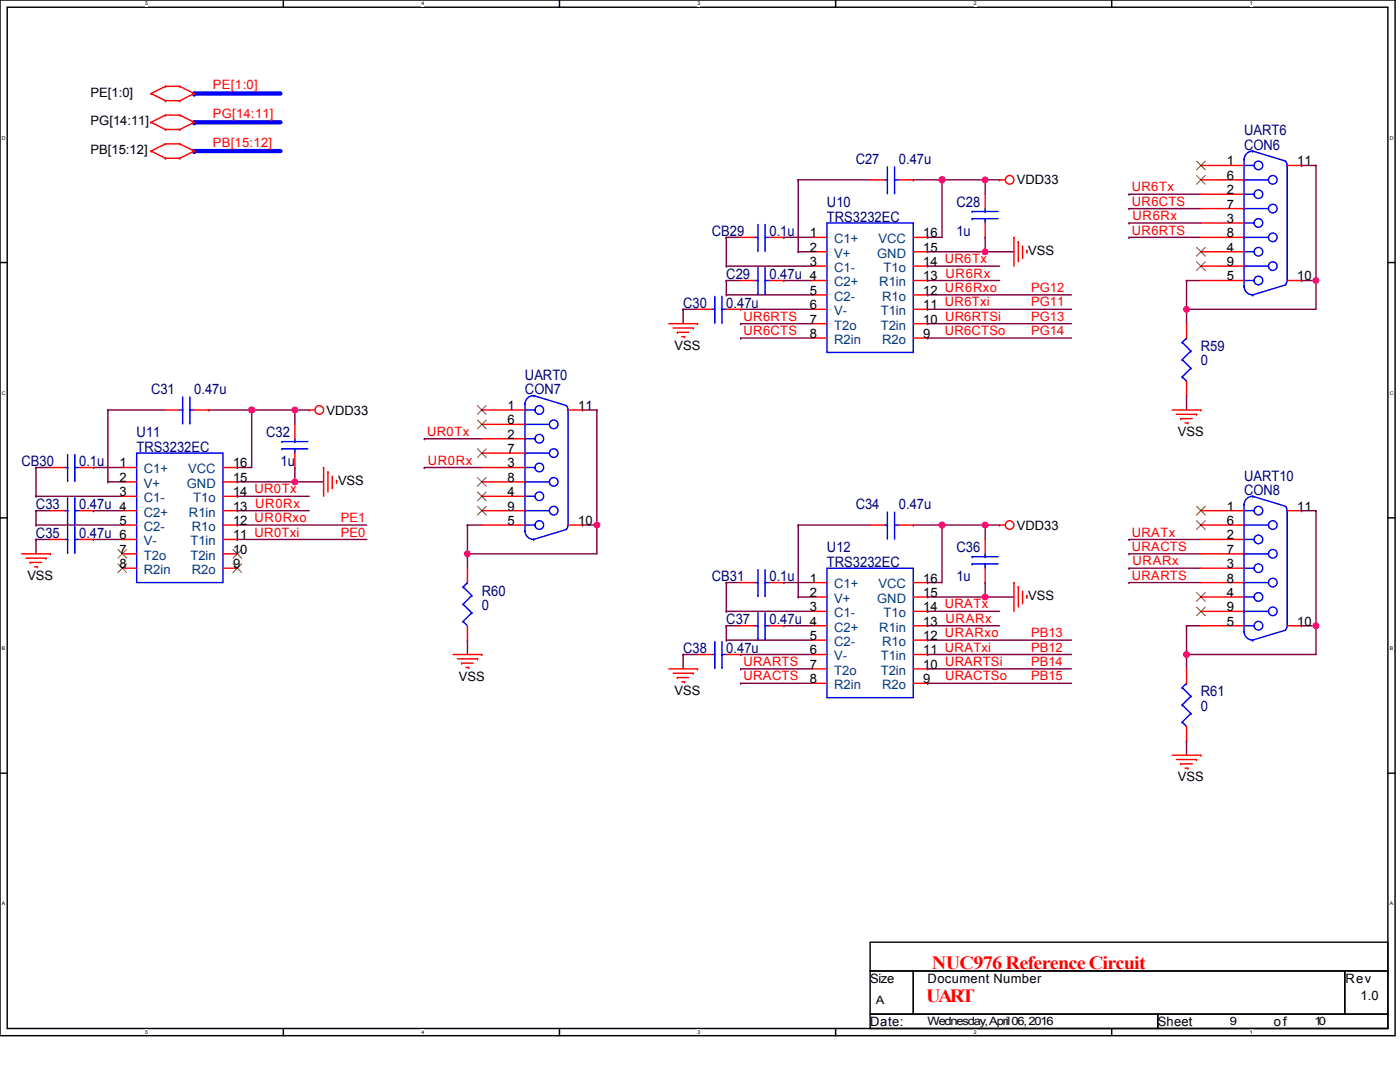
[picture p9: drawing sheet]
<svg xmlns="http://www.w3.org/2000/svg" width="279mm" height="216mm" viewBox="0 0 279 216" stroke-linecap="round" stroke-linejoin="round" font-family="sans-serif">
<path d="M0 0h278.4v206.7h-278.4zM1.4 1.4h275.6v203.8h-275.6z" fill="none" stroke="#000" stroke-width=".29"/>
<g fill="#fff">
<path d="M29 .2h.6v1.1h-.6z"/>
<path d="M29 205.4h.6v1.1h-.6z"/>
</g>
<path d="M56.5 0v1.4M56.5 205.2v1.5" fill="none" stroke="#000" stroke-width=".29"/>
<g fill="#fff">
<path d="M84.1 .2h.6v1.1h-.6z"/>
<path d="M84.1 205.4h.6v1.1h-.6z"/>
</g>
<path d="M111.7 0v1.4M111.7 205.2v1.5" fill="none" stroke="#000" stroke-width=".29"/>
<g fill="#fff">
<path d="M139.2 .2h.6v1.1h-.6z"/>
<path d="M139.2 205.4h.6v1.1h-.6z"/>
</g>
<path d="M166.8 0v1.4M166.8 205.2v1.5" fill="none" stroke="#000" stroke-width=".29"/>
<g fill="#fff">
<path d="M194.3 .2h.6v1.1h-.6z"/>
<path d="M194.3 205.4h.6v1.1h-.6z"/>
</g>
<path d="M221.9 0v1.4M221.9 205.2v1.5" fill="none" stroke="#000" stroke-width=".29"/>
<g fill="#fff">
<path d="M249.4 .2h.6v1.1h-.6z"/>
<path d="M249.4 205.4h.6v1.1h-.6z"/>
<path d="M.4 26.9h.7v1.2h-.7z"/>
<path d="M277.3 26.9h.8v1.2h-.8z"/>
<path d="M.4 77.9h.7v1.1h-.7z"/>
<path d="M277.3 77.9h.8v1.1h-.8z"/>
</g>
<path d="M0 52.4h1.4M277 52.4h1.4" fill="none" stroke="#000" stroke-width=".29"/>
<g fill="#fff">
<path d="M.4 128.8h.7v1.2h-.7z"/>
<path d="M277.3 128.8h.7v1.2h-.7z"/>
</g>
<path d="M0 103.3h1.4M277 103.3h1.4" fill="none" stroke="#000" stroke-width=".29"/>
<g fill="#fff">
<path d="M.4 179.7h.7v1.2h-.7z"/>
<path d="M277.3 179.7h.7v1.2h-.7z"/>
</g>
<path d="M0 154.3h1.4M277 154.3h1.4" fill="none" stroke="#000" stroke-width=".29"/>
<g fill="none" stroke="#800040" stroke-width=".29">
<path d="M159.3 35.9h.1M159.3 35.9h14.4M159.3 35.9v14.3M182.3 35.9h.1M182.3 35.9h17.2M188 35.9h.1M188 35.9v11.5h-2.9M196.6 35.9h.1M196.6 35.9v2.9M225.3 38.8h.1M225.3 38.8h14.4M259.8 33h.1"/>
<path d="M259.8 33h2.8M262.6 33h.1M262.6 33v28.7h-25.8M145 56h.1M145 47.4h.1M145 58.8h.1M145 53.1h.1M145 58.8h17.2M145 47.4v5.7M145 56v2.8M145 47.4h2.8M145 56h2.8"/>
<path d="M145 53.1h17.2M156.4 47.4h.1M156.4 56h.1M156.4 47.4h5.8M156.4 56h5.8M159.3 50.2h.1M159.3 50.2h2.9M185.1 58.8h.1M185.1 47.4h.1M185.1 50.2h.1M185.1 53.1h.1M185.1 56h.1"/>
<path d="M185.1 58.8h28.7M185.1 56h14.4M185.1 53.1h14.4M185.1 50.2h17.3M196.6 50.2h.1M196.6 47.4h.1M196.6 47.4v2.8M225.3 47.4h.1M225.3 41.6h.1M225.3 44.5h.1M225.3 47.4h14.4M225.3 41.6h14.4"/>
<path d="M225.3 44.5h14.4M236.8 56h.1M236.8 56h2.9M236.8 56v8.6M259.8 56h.1M259.8 56h2.8M262.6 56h.1M136.3 61.7h.1M136.3 61.7h2.9M136.3 61.7v2.9M147.8 61.7h.1M147.8 64.6h.1"/>
<path d="M147.8 67.5h.1M147.8 67.5h14.4M147.8 64.6h14.4M147.8 61.7h14.4M185.1 67.5h.1M185.1 64.6h.1M185.1 61.7h.1M185.1 67.5h28.7M185.1 64.6h28.7M185.1 61.7h28.7M236.8 78.9h.1M236.8 61.7h.1"/>
<path d="M236.8 78.9v2.9M7.2 93.3h.1M7.2 99h.1M7.2 93.3h2.9M7.2 93.3v5.7M7.2 99h17.2M18.7 93.3h.1M18.7 93.3h5.7M21.5 96.2h.1M21.5 81.8h.1M21.5 96.2h2.9M21.5 81.8h11.5"/>
<path d="M21.5 81.8v14.4M41.6 81.8h.1M41.6 81.8h20.1M47.4 96.2h.1M47.4 99h.1M47.4 93.3h.1M47.4 96.2h17.2M47.4 99h14.3M50.2 81.8h.1M50.2 81.8v11.5h-2.8M58.8 81.8h.1M58.8 96.2h.1"/>
<path d="M58.8 93.3h.1M58.8 81.8v2.9M58.8 93.3v2.9M84.7 87.5h.1M84.7 93.3h.1M84.7 87.5h11.5M84.7 93.3h11.5M116.2 81.8h.1M116.2 81.8h2.9M119.1 81.8h.1M119.1 81.8v28.7h-25.8M7.2 101.9h.1"/>
<path d="M7.2 104.8h.1M7.2 107.6h.1M7.2 104.8h17.2M7.2 101.9v2.9M7.2 107.6v2.9M7.2 101.9h2.9M7.2 107.6h2.9M18.7 101.9h.1M18.7 107.6h.1M18.7 101.9h5.7M18.7 107.6h5.7M47.4 107.6h.1"/>
<path d="M47.4 101.9h.1M47.4 104.8h.1M47.4 104.8h25.8M47.4 101.9h14.3M47.4 107.6h25.8M93.3 104.8h.1M93.3 110.5h.1M93.3 104.8h2.9M93.3 104.8v8.6M116.2 104.8h.1M116.2 104.8h2.9M119.1 104.8h.1"/>
<path d="M145 116.2h.1M145 116.2v5.8M145 116.2h2.8M156.4 116.2h.1M156.4 116.2h5.8M159.3 104.8h.1M159.3 119.1h.1M159.3 104.8h14.4M159.3 104.8v14.3M159.3 119.1h2.9M182.3 104.8h.1M182.3 104.8h17.2"/>
<path d="M185.1 116.2h.1M185.1 119.1h.1M185.1 119.1h17.3M188 104.8h.1M188 104.8v11.4h-2.9M196.6 104.8h.1M196.6 116.2h.1M196.6 119.1h.1M196.6 104.8v2.8M196.6 116.2v2.9M225.3 116.2h.1M225.3 113.4h.1"/>
<path d="M225.3 107.6h.1M225.3 110.5h.1M225.3 107.6h14.4M225.3 110.5h14.4M225.3 116.2h14.4M225.3 113.4h14.4M259.8 101.9h.1M259.8 101.9h2.8M262.6 101.9h.1M262.6 101.9v28.7h-25.8M93.3 127.7h.1M93.3 127.7v2.9"/>
<path d="M136.3 130.6h.1M136.3 130.6v2.9M136.3 130.6h2.9M145 124.9h.1M145 122h.1M145 127.7h.1M145 124.9v2.8M145 127.7h17.2M145 122h17.2M145 124.9h2.8M147.8 130.6h.1M147.8 136.3h.1"/>
<path d="M147.8 133.5h.1M147.8 133.5h14.4M147.8 136.3h14.4M147.8 130.6h14.4M156.4 124.9h.1M156.4 124.9h5.8M185.1 133.5h.1M185.1 136.3h.1M185.1 127.7h.1M185.1 130.6h.1M185.1 124.9h.1M185.1 122h.1"/>
<path d="M185.1 133.5h28.7M185.1 136.3h28.7M185.1 127.7h28.7M185.1 130.6h28.7M185.1 122h14.4M185.1 124.9h14.4M236.8 124.9h.1M236.8 130.6h.1M236.8 124.9v8.6M236.8 124.9h2.9M259.8 124.9h.1M259.8 124.9h2.8"/>
<path d="M262.6 124.9h.1M236.8 147.8h.1M236.8 147.8v2.9"/>
</g>
<path d="M38.8 18.7h17.2" fill="none" stroke="#00f" stroke-width=".86"/>
<circle cx="38.8" cy="18.7" r=".43" fill="#00f"/>
<path d="M38.8 24.4h17.2" fill="none" stroke="#00f" stroke-width=".86"/>
<circle cx="38.8" cy="24.4" r=".43" fill="#00f"/>
<path d="M38.8 30.1h17.2" fill="none" stroke="#00f" stroke-width=".86"/>
<circle cx="38.8" cy="30.1" r=".43" fill="#00f"/>
<g fill="none" stroke="#f00" stroke-width=".29">
<path d="M30.1 18.7h.1M30.1 18.7l2.9 1.4M33 17.2h.1M33 17.2l-2.9 1.5M33 17.2h2.9M35.9 17.2h.1M35.9 17.2l2.9 1.5M38.8 18.7h.1M38.8 18.7l-2.9 1.4M30.1 24.4h.1M30.1 30.1h.1M30.1 24.4l2.9 1.4"/>
<path d="M30.1 30.1l2.9 1.5M33 20.1h.1M33 23h.1M33 25.8h.1M33 28.7h.1M33 31.6h.1M33 20.1h2.9M33 23l-2.9 1.4M33 23h2.9M33 25.8h2.9M33 28.7l-2.9 1.4M33 28.7h2.9"/>
<path d="M33 31.6h2.9M35.9 20.1h.1M35.9 23h.1M35.9 25.8h.1M35.9 28.7h.1M35.9 31.6h.1M35.9 23l2.9 1.4M35.9 28.7l2.9 1.4M38.8 24.4h.1M38.8 30.1h.1M38.8 24.4l-2.9 1.4M38.8 30.1l-2.9 1.5"/>
<path d="M173.7 35.9h2.8M179.4 35.9h2.9M196.6 38.8v2.8M199.5 35.9h.1M199.5 35.9h1.1M239.7 35.9h8.6M239.7 33h8.6M239.7 38.8h8.6M256.9 33h2.9M147.8 47.4h2.9M147.8 56h2.9M153.6 47.4h2.8"/>
<path d="M153.6 56h2.8M162.2 47.4h2.8M162.2 50.2h2.8M162.2 53.1h2.8M162.2 56h2.8M162.2 58.8h2.8M182.3 47.4h2.8M182.3 50.2h2.8M182.3 53.1h2.8M182.3 56h2.8M182.3 58.8h2.8M196.6 44.5v2.9"/>
<path d="M202.4 47.4h.1M202.4 47.4v5.7M203.2 48.2h.1M203.2 48.2v4M204.1 51.4h.1M204.1 49.1v2.3M204.9 49.9h.1M204.9 49.9v.6M239.7 41.6h8.6M239.7 44.5h8.6M239.7 47.4h8.6M239.7 50.2h8.6"/>
<path d="M239.7 53.1h8.6M239.7 56h8.6M256.9 56h2.9M133.5 64.6h5.7M134.3 65.4h4M135.2 66.3h.1M135.2 66.3h2.3M136.1 67.2h.5M136.6 67.2h.1M138.3 65.4h.1M139.2 64.6h.1M139.2 61.7h2.9"/>
<path d="M145 61.7h2.8M162.2 64.6h2.8M162.2 61.7h2.8M162.2 67.5h2.8M182.3 64.6h2.8M182.3 61.7h2.8M182.3 67.5h2.8M236.8 64.6v2.9M236.8 76.1v2.8M10.1 93.3h2.8M15.8 93.3h2.9M24.4 93.3h2.9"/>
<path d="M24.4 96.2h2.9M24.4 99h2.9M33 81.8h2.9M38.8 81.8h2.8M44.5 93.3h2.9M44.5 96.2h2.9M44.5 99h2.9M58.8 84.7v2.8M58.8 90.4v2.9M61.7 81.8h.1M61.7 81.8h1.2M64.6 93.3h.1"/>
<path d="M64.6 93.3v5.7M65.4 94.2h.1M65.4 94.2v4M66.3 97.3h.1M66.3 95v2.3M67.2 95.9h.1M67.2 95.9v.5M96.2 81.8h8.6M96.2 84.7h8.6M96.2 87.5h8.6M96.2 90.4h8.6M96.2 93.3h8.6"/>
<path d="M96.2 96.2h8.6M96.2 99h8.6M113.4 81.8h2.8M233.9 81.8h5.8M234.8 82.7h4M235.6 83.5h.1M235.6 83.5h2.3M236.5 84.4h.6M237.1 84.4h.1M238.8 82.7h.1M239.7 81.8h.1M4.3 110.5h5.8"/>
<path d="M5.2 111.4h4M6 112.2h.1M6 112.2h2.3M6.9 113.1h.6M7.5 113.1h.1M9.2 111.4h.1M10.1 110.5h.1M10.1 101.9h2.8M10.1 107.6h2.8M15.8 101.9h2.9M15.8 107.6h2.9M24.4 110.5h2.9"/>
<path d="M24.4 104.8h2.9M24.4 101.9h2.9M24.4 107.6h2.9M24.4 113.4h2.9M44.5 110.5h2.9M44.5 104.8h2.9M44.5 101.9h2.9M44.5 107.6h2.9M44.5 113.4h2.9M93.3 113.4v2.8M96.2 104.8h8.6M96.2 101.9h8.6"/>
<path d="M113.4 104.8h2.8M147.8 116.2h2.9M153.6 116.2h2.8M162.2 116.2h2.8M162.2 119.1h2.8M173.7 104.8h2.8M179.4 104.8h2.9M182.3 116.2h2.8M182.3 119.1h2.8M196.6 107.6v2.9M196.6 113.4v2.8M199.5 104.8h.1"/>
<path d="M199.5 104.8h1.1M202.4 116.2h.1M202.4 116.2v5.8M203.2 117.1h.1M203.2 117.1v4M204.1 118v2.3M204.9 118.8h.1M204.9 118.8v.6M239.7 110.5h8.6M239.7 104.8h8.6M239.7 116.2h8.6M239.7 101.9h8.6"/>
<path d="M239.7 107.6h8.6M239.7 113.4h8.6M239.7 119.1h8.6M256.9 101.9h2.9M90.4 130.6h5.8M91.3 131.5h4M92.1 132.3h.1M92.1 132.3h2.3M93 133.2h.6M93.3 124.9v2.8M93.6 133.2h.1M95.3 131.5h.1"/>
<path d="M96.2 130.6h.1M133.5 133.5h5.7M134.3 134.3h4M135.2 135.2h.1M135.2 135.2h2.3M136.1 136.1h.5M136.6 136.1h.1M138.3 134.3h.1M139.2 133.5h.1M139.2 130.6h2.9M145 130.6h2.8M147.8 124.9h2.9"/>
<path d="M153.6 124.9h2.8M162.2 130.6h2.8M162.2 133.5h2.8M162.2 122h2.8M162.2 124.9h2.8M162.2 127.7h2.8M162.2 136.3h2.8M182.3 130.6h2.8M182.3 133.5h2.8M182.3 122h2.8M182.3 124.9h2.8M182.3 127.7h2.8"/>
<path d="M182.3 136.3h2.8M204.1 120.3h.1M236.8 133.5v2.8M239.7 122h8.6M239.7 124.9h8.6M256.9 124.9h2.9M233.9 150.7h5.8M234.8 151.6h4M235.6 152.4h.1M235.6 152.4h2.3M236.5 153.3h.6M236.8 145v2.8"/>
<path d="M237.1 153.3h.1M238.8 151.6h.1M239.7 150.7h.1"/>
<circle cx="201.5" cy="35.9" r=".86"/>
<circle cx="63.7" cy="81.8" r=".86"/>
<circle cx="201.5" cy="104.8" r=".86"/>
</g>
<path d="M173.7 188h103.3v5.7h-103.3zM173.7 193.7h8.6v8.7h-8.6zM182.3 193.7h86.1v8.7h-86.1zM268.4 193.7h8.6v8.7h-8.6zM173.7 202.4h57.4v2.8h-57.4zM231.1 202.4h45.9v2.8h-45.9z" fill="none" stroke="#000" stroke-width=".29"/>
<g fill="none" stroke="#00f" stroke-width=".29">
<path d="M176.5 35.9h.6M177.1 35.9h.1M177.1 38.5h.1M177.1 33.3v5.2M178.5 38.5h.1M178.5 35.9h.1M178.5 35.9h.9M178.5 33.3v5.2M248.3 35.9h.1M248.3 33h2M248.3 35.9h4.9M248.3 38.8h2"/>
<path d="M250 30.1h.1M250 30.1a1.72 1.72 0 0 0-1.7 1.8v25.2M250 30.1l6.6 2.1M250.3 33h.1M250.3 38.8h.1M256.5 32.2l.4 .8M256.9 33h.1M256.9 33v23l-.4 .8M142.7 59.1v5.2M144.1 59.1v5.2M150.7 47.4h.6M150.7 56h.6"/>
<path d="M151.3 47.4h.1M151.3 49.9h.1M151.3 56h.1M151.3 58.6h.1M151.3 44.8v5.1M151.3 53.4v5.2M152.7 49.9h.1M152.7 47.4h.1M152.7 58.6h.1M152.7 56h.1M152.7 44.8v5.1M152.7 53.4v5.2"/>
<path d="M152.7 47.4h.9M152.7 56h.9M165 44.5h17.3v25.8h-17.3zM194 43.6h.1M194 42.2h.1M194 43.6h5.2M194 42.2h5.2M196.6 42.2h.1M196.6 43.6h.1M196.6 41.6v.6M196.6 43.6v.9M248.3 41.6h.1"/>
<path d="M248.3 47.4h.1M248.3 53.1h.1M248.3 57.1h.1M248.3 57.1a1.72 1.72 0 0 0 1.7 1.7M248.3 41.6h4.9M248.3 44.5h2M248.3 47.4h4.9M248.3 50.2h2M248.3 53.1h4.9M248.3 56h2M250 58.8h.1M250.3 44.5h.1"/>
<path d="M250.3 50.2h.1M250.3 56h.1M256.6 56.8l-6.6 2M36.5 79.2v5.2M37.9 79.2v5.2M106.5 78.9h.1M106.5 78.9a1.72 1.72 0 0 0-1.7 1.8v25.2M106.5 78.9l6.6 2M142.1 61.7h.6M142.7 61.7h.1M142.7 64.3h.1M144.1 64.3h.1"/>
<path d="M144.1 61.7h.1M144.1 61.7h.9M235.9 75.2h.1M235.9 71.8h.1M235.9 68.3h.1M235.9 75.2l.9 .9M235.9 71.8l1.8 1.7M235.9 68.3l1.8 1.7M236.8 67.5h.1M236.8 67.5l-.9 .8M237.7 73.5h.1M237.7 70h.1"/>
<path d="M237.7 73.5l-1.8 1.7M237.7 70l-1.8 1.8M12.9 93.3h.6M13.5 93.3h.1M13.5 95.9h.1M13.5 90.7v5.2M13.5 99.3v5.2M14.9 95.9h.1M14.9 93.3h.1M14.9 93.3h.9M14.9 90.7v5.2M14.9 99.3v5.2"/>
<path d="M27.3 90.4h17.2v25.8h-17.2zM35.9 81.8h.6M36.5 81.8h.1M36.5 84.4h.1M37.9 84.4h.1M37.9 81.8h.1M37.9 81.8h.9M56.3 89.6h.1M56.3 88.1h.1M56.3 89.6h5.1M56.3 88.1h5.1M58.8 88.1h.1"/>
<path d="M58.8 89.6h.1M58.8 87.5v.6M58.8 89.6v.8M104.8 84.7h.1M104.8 90.4h.1M104.8 96.2h.1M104.8 81.8h2M104.8 84.7h4.8M104.8 87.5h2M104.8 90.4h4.8M104.8 93.3h2M104.8 96.2h4.8"/>
<path d="M104.8 99h2M106.8 81.8h.1M106.8 87.5h.1M106.8 93.3h.1M106.8 99h.1M113 81l.4 .8M113.4 81.8h.1M113.4 81.8v23l-.4 .8M250 99h.1M250 99a1.72 1.72 0 0 0-1.7 1.8v25.2M250 99l6.6 2M12.9 101.9h.6"/>
<path d="M12.9 107.6h.6M13.5 101.9h.1M13.5 104.5h.1M13.5 107.6h.1M13.5 110.2h.1M13.5 105.1v5.1M14.9 104.5h.1M14.9 101.9h.1M14.9 110.2h.1M14.9 107.6h.1M14.9 101.9h.9M14.9 107.6h.9"/>
<path d="M14.9 105.1v5.1M92.4 117.1h.1M92.4 117.1l1.8 1.7M93.3 116.2h.1M93.3 116.2l-.9 .9M94.2 118.8h.1M94.2 118.8l-1.8 1.8M104.8 101.9h.1M104.8 105.9h.1M104.8 105.9a1.72 1.72 0 0 0 1.7 1.7M104.8 101.9h4.8M104.8 104.8h2"/>
<path d="M106.5 107.6h.1M106.8 104.8h.1M113.1 105.6l-6.6 2M150.7 116.2h.6M151.3 116.2h.1M151.3 118.8h.1M151.3 113.7v5.1M152.7 118.8h.1M152.7 116.2h.1M152.7 116.2h.9M152.7 113.7v5.1M165 113.4h17.3v25.8h-17.3z"/>
<path d="M176.5 104.8h.6M177.1 104.8h.1M177.1 107.4h.1M177.1 102.2v5.2M178.5 107.4h.1M178.5 104.8h.1M178.5 104.8h.9M178.5 102.2v5.2M194 112.5h.1M194 111.1h.1M194 112.5h5.2M194 111.1h5.2"/>
<path d="M196.6 111.1h.1M196.6 112.5h.1M196.6 110.5v.6M196.6 112.5v.9M248.3 104.8h.1M248.3 110.5h.1M248.3 116.2h.1M248.3 116.2h4.9M248.3 101.9h2M248.3 104.8h4.9M248.3 107.6h2M248.3 110.5h4.9"/>
<path d="M248.3 113.4h2M248.3 119.1h2M250.3 101.9h.1M250.3 107.6h.1M250.3 113.4h.1M250.3 119.1h.1M256.5 101.1l.4 .8M256.9 101.9h.1M256.9 101.9v23l-.4 .8M92.4 124h.1M92.4 120.6h.1M92.4 124l.9 .9"/>
<path d="M92.4 120.6l1.8 1.7M94.2 122.3h.1M94.2 122.3l-1.8 1.7M142.1 130.6h.6M142.7 130.6h.1M142.7 133.2h.1M142.7 128v5.2M144.1 133.2h.1M144.1 130.6h.1M144.1 128v5.2M144.1 130.6h.9M150.7 124.9h.6"/>
<path d="M151.3 124.9h.1M151.3 127.4h.1M151.3 122.3v5.1M152.7 127.4h.1M152.7 124.9h.1M152.7 122.3v5.1M152.7 124.9h.9M235.9 137.2h.1M235.9 137.2l1.8 1.7M236.8 136.3h.1M236.8 136.3l-.9 .9M237.7 138.9h.1"/>
<path d="M237.7 138.9l-1.8 1.7M248.3 122h.1M248.3 126h.1M248.3 126a1.72 1.72 0 0 0 1.7 1.7M248.3 122h4.9M248.3 124.9h2M250 127.7h.1M250.3 124.9h.1M256.6 125.7l-6.6 2M235.9 144.1h.1M235.9 140.6h.1M235.9 144.1l.9 .9"/>
<path d="M235.9 140.6l1.8 1.8M237.7 142.4h.1M237.7 142.4l-1.8 1.7"/>
<circle cx="251.1" cy="38.7" r=".86"/>
<circle cx="251.1" cy="33" r=".86"/>
<circle cx="254" cy="35.9" r=".86"/>
<circle cx="251.1" cy="44.5" r=".86"/>
<circle cx="251.1" cy="50.2" r=".86"/>
<circle cx="251.1" cy="56" r=".86"/>
<circle cx="254" cy="53.1" r=".86"/>
<circle cx="254" cy="47.4" r=".86"/>
<circle cx="254" cy="41.6" r=".86"/>
<circle cx="107.6" cy="87.5" r=".86"/>
<circle cx="107.6" cy="81.8" r=".86"/>
<circle cx="107.6" cy="93.3" r=".86"/>
<circle cx="107.6" cy="99" r=".86"/>
<circle cx="110.5" cy="96.2" r=".86"/>
<circle cx="110.5" cy="84.7" r=".86"/>
<circle cx="110.5" cy="90.4" r=".86"/>
<circle cx="107.6" cy="104.8" r=".86"/>
<circle cx="110.5" cy="101.9" r=".86"/>
<circle cx="251.1" cy="101.9" r=".86"/>
<circle cx="251.1" cy="119.1" r=".86"/>
<circle cx="251.1" cy="107.6" r=".86"/>
<circle cx="251.1" cy="113.4" r=".86"/>
<circle cx="254" cy="116.2" r=".86"/>
<circle cx="254" cy="110.5" r=".86"/>
<circle cx="254" cy="104.8" r=".86"/>
<circle cx="251.1" cy="124.9" r=".86"/>
<circle cx="254" cy="122" r=".86"/>
</g>
<g fill="none" stroke="#804000" stroke-width=".2">
<path d="M238.8 32.2l1.7 1.7M238.8 35l1.7 1.8M240.5 32.2l-1.7 1.7M240.5 35l-1.7 1.8M238.8 49.4l1.7 1.7M238.8 52.2l1.7 1.8M240.5 49.4l-1.7 1.7M240.5 52.2l-1.7 1.8M95.3 80.9l1.7 1.8M95.3 83.8l1.7 1.7M95.3 89.6l1.7 1.7M95.3 95.3l1.7 1.7"/>
<path d="M95.3 98.2l1.7 1.7M97 80.9l-1.7 1.8M97 83.8l-1.7 1.7M97 89.6l-1.7 1.7M97 95.3l-1.7 1.7M97 98.2l-1.7 1.7M23.5 109.6l1.8 1.8M23.5 112.5l1.8 1.7M25.3 109.6l-1.8 1.8M25.3 112.5l-1.8 1.7M46.5 109.6l1.7 1.8M46.5 112.5l1.7 1.7"/>
<path d="M48.2 109.6l-1.7 1.8M48.2 112.5l-1.7 1.7M95.3 101l1.7 1.8M97 101l-1.7 1.8M238.8 101l1.7 1.8M238.8 103.9l1.7 1.7M238.8 118.3l1.7 1.7M240.5 101l-1.7 1.8M240.5 103.9l-1.7 1.7M240.5 118.3l-1.7 1.7M238.8 121.1l1.7 1.8M240.5 121.1l-1.7 1.8"/>
</g>
<circle cx="58.8" cy="81.8" r=".57" fill="#f0f"/>
<circle cx="58.8" cy="81.8" r=".57" fill="none" stroke="#f0f" stroke-width=".29"/>
<circle cx="58.8" cy="96.2" r=".57" fill="#f0f"/>
<circle cx="58.8" cy="96.2" r=".57" fill="none" stroke="#f0f" stroke-width=".29"/>
<circle cx="50.2" cy="81.8" r=".57" fill="#f0f"/>
<circle cx="50.2" cy="81.8" r=".57" fill="none" stroke="#f0f" stroke-width=".29"/>
<circle cx="50.2" cy="81.8" r=".57" fill="#f0f"/>
<circle cx="50.2" cy="81.8" r=".57" fill="none" stroke="#f0f" stroke-width=".29"/>
<circle cx="119.1" cy="104.8" r=".57" fill="#f0f"/>
<circle cx="119.1" cy="104.8" r=".57" fill="none" stroke="#f0f" stroke-width=".29"/>
<circle cx="93.3" cy="110.5" r=".57" fill="#f0f"/>
<circle cx="93.3" cy="110.5" r=".57" fill="none" stroke="#f0f" stroke-width=".29"/>
<circle cx="188" cy="35.9" r=".57" fill="#f0f"/>
<circle cx="188" cy="35.9" r=".57" fill="none" stroke="#f0f" stroke-width=".29"/>
<circle cx="188" cy="35.9" r=".57" fill="#f0f"/>
<circle cx="188" cy="35.9" r=".57" fill="none" stroke="#f0f" stroke-width=".29"/>
<circle cx="196.6" cy="35.9" r=".57" fill="#f0f"/>
<circle cx="196.6" cy="35.9" r=".57" fill="none" stroke="#f0f" stroke-width=".29"/>
<circle cx="196.6" cy="50.2" r=".57" fill="#f0f"/>
<circle cx="196.6" cy="50.2" r=".57" fill="none" stroke="#f0f" stroke-width=".29"/>
<circle cx="236.8" cy="61.7" r=".57" fill="#f0f"/>
<circle cx="236.8" cy="61.7" r=".57" fill="none" stroke="#f0f" stroke-width=".29"/>
<circle cx="262.6" cy="56" r=".57" fill="#f0f"/>
<circle cx="262.6" cy="56" r=".57" fill="none" stroke="#f0f" stroke-width=".29"/>
<circle cx="188" cy="104.8" r=".57" fill="#f0f"/>
<circle cx="188" cy="104.8" r=".57" fill="none" stroke="#f0f" stroke-width=".29"/>
<circle cx="188" cy="104.8" r=".57" fill="#f0f"/>
<circle cx="188" cy="104.8" r=".57" fill="none" stroke="#f0f" stroke-width=".29"/>
<circle cx="196.6" cy="104.8" r=".57" fill="#f0f"/>
<circle cx="196.6" cy="104.8" r=".57" fill="none" stroke="#f0f" stroke-width=".29"/>
<circle cx="196.6" cy="119.1" r=".57" fill="#f0f"/>
<circle cx="196.6" cy="119.1" r=".57" fill="none" stroke="#f0f" stroke-width=".29"/>
<circle cx="236.8" cy="130.6" r=".57" fill="#f0f"/>
<circle cx="236.8" cy="130.6" r=".57" fill="none" stroke="#f0f" stroke-width=".29"/>
<circle cx="262.6" cy="124.9" r=".57" fill="#f0f"/>
<circle cx="262.6" cy="124.9" r=".57" fill="none" stroke="#f0f" stroke-width=".29"/>
<g font-size="3.7" fill="#f00">
<text x="186" y="193.3">NUC976 Reference Circuit</text>
<text x="184.9" y="199.9">UART</text>
</g>
<g font-size="2.9" fill="#000080">
<text x="248.3" y="29.9">CON6</text>
<text x="248.3" y="27">UART6</text>
<text x="170.8" y="32.7">C27</text>
<text x="179.4" y="32.7">0.47u</text>
<text x="165" y="41.4">U10</text>
<text x="190.9" y="41.4">C28</text>
<text x="142.1" y="47.1">CB29</text>
<text x="153.6" y="47.1">0.1u</text>
<text x="165" y="44.2">TRS3232EC</text>
<text x="190.9" y="47.1">1u</text>
<text x="145" y="55.7">C29</text>
<text x="153.6" y="55.7">0.47u 4</text>
<text x="136.3" y="61.4">C30</text>
<text x="145" y="61.4">0.47u</text>
<text x="239.7" y="70.1">R59</text>
<text x="104.8" y="75.8">UART0</text>
<text x="239.7" y="72.9">0</text>
<text x="30.1" y="78.7">C31</text>
<text x="38.8" y="78.7">0.47u</text>
<text x="104.8" y="78.7">CON7</text>
<text x="27.3" y="87.3">U11</text>
<text x="53.1" y="87.3">C32</text>
<text x="4.3" y="93">CB30</text>
<text x="15.8" y="93">0.1u</text>
<text x="27.3" y="90.1">TRS3232EC</text>
<text x="56" y="93">1u</text>
<text x="248.3" y="95.9">UART10</text>
<text x="7.2" y="101.6">C33</text>
<text x="15.8" y="101.6">0.47u 4</text>
<text x="170.8" y="101.6">C34</text>
<text x="179.4" y="101.6">0.47u</text>
<text x="248.3" y="98.8">CON8</text>
<text x="7.2" y="107.4">C35</text>
<text x="15.8" y="107.4">0.47u 6</text>
<text x="165" y="110.2">U12</text>
<text x="165" y="113.1">TRS3232EC</text>
<text x="190.9" y="110.2">C36</text>
<text x="96.2" y="118.8">R60</text>
<text x="142.1" y="116">CB31</text>
<text x="153.6" y="116">0.1u</text>
<text x="190.9" y="116">1u</text>
<text x="96.2" y="121.7">0</text>
<text x="145" y="124.6">C37</text>
<text x="153.6" y="124.6">0.47u 4</text>
<text x="136.3" y="130.3">C38</text>
<text x="145" y="130.3">0.47u</text>
<text x="239.7" y="138.9">R61</text>
<text x="239.7" y="141.8">0</text>
</g>
<g font-size="2.6" fill="#f00">
<text x="42.5" y="17.8">PE[1:0]</text>
<text x="42.5" y="23.5">PG[14:11]</text>
<text x="42.5" y="29.3">PB[15:12]</text>
<text x="225.9" y="41.1">UR6CTS</text>
<text x="225.9" y="38.2">UR6Tx</text>
<text x="225.9" y="46.8">UR6RTS</text>
<text x="226" y="43.9">UR6Rx</text>
<text x="205.8" y="58.3">PG12</text>
<text x="148.4" y="64">UR6RTS</text>
<text x="205.8" y="64">PG13</text>
<text x="205.8" y="61.1">PG11</text>
<text x="148.4" y="66.9">UR6CTS</text>
<text x="188.6" y="66.9">UR6CTSo</text>
<text x="205.8" y="66.9">PG14</text>
<text x="85.2" y="87">UR0Tx</text>
<text x="85.4" y="92.7">UR0Rx</text>
<text x="68" y="104.2">PE1</text>
<text x="68" y="107.1">PE0</text>
<text x="225.9" y="107.1">URATx</text>
<text x="225.9" y="109.9">URACTS</text>
<text x="226" y="112.8">URARx</text>
<text x="225.9" y="115.7">URARTS</text>
<text x="205.8" y="127.2">PB13</text>
<text x="205.8" y="130">PB12</text>
<text x="148.4" y="135.8">URACTS</text>
<text x="148.4" y="132.9">URARTS</text>
<text x="188.6" y="135.8">URACTSo</text>
<text x="205.8" y="132.9">PB14</text>
<text x="205.8" y="135.8">PB15</text>
</g>
<g font-size="2.6">
<text x="18.1" y="19.3">PE[1:0]</text>
<text x="18.1" y="25">PG[14:11]</text>
<text x="18.1" y="30.8">PB[15:12]</text>
<text x="244.8" y="33">1</text>
<text x="244.8" y="35.9">6</text>
<text x="258.9" y="33">11</text>
<text x="202.9" y="36.8">VDD33</text>
<text x="244.8" y="38.7">2</text>
<text x="244.8" y="41.6">7</text>
<text x="161.6" y="47.4">1</text>
<text x="184.3" y="47.4">16</text>
<text x="244.8" y="44.5">3</text>
<text x="244.8" y="47.4">8</text>
<text x="161.6" y="50.2">2</text>
<text x="161.6" y="53.1">3</text>
<text x="184.3" y="50.2">15</text>
<text x="184.3" y="53.1">14 UR6Tx</text>
<text x="205.2" y="50.9">VSS</text>
<text x="244.8" y="50.2">4</text>
<text x="244.8" y="53.1">9</text>
<text x="161.6" y="58.8">5</text>
<text x="184.3" y="56">13 UR6Rx</text>
<text x="184.3" y="58.8">12 UR6Rxo</text>
<text x="244.8" y="56">5</text>
<text x="258.9" y="56">10</text>
<text x="161.6" y="61.7">6</text>
<text x="161.6" y="64.6">7</text>
<text x="184.3" y="61.7">11 UR6Txi</text>
<text x="184.3" y="64.6">10 UR6RTSi</text>
<text x="134.6" y="69.8">VSS</text>
<text x="161.6" y="67.4">8</text>
<text x="184.3" y="67.4">9</text>
<text x="65.2" y="82.7">VDD33</text>
<text x="101.3" y="81.8">1</text>
<text x="115.4" y="81.8">11</text>
<text x="101.3" y="84.7">6</text>
<text x="101.3" y="87.5">2</text>
<text x="235.1" y="87">VSS</text>
<text x="23.8" y="93.3">1</text>
<text x="46.5" y="93.3">16</text>
<text x="101.3" y="90.4">7</text>
<text x="101.3" y="93.3">3</text>
<text x="23.8" y="96.2">2</text>
<text x="23.8" y="99">3</text>
<text x="46.5" y="96.2">15</text>
<text x="46.5" y="99">14 UR0Tx</text>
<text x="46.5" y="101.9">13 UR0Rx</text>
<text x="67.5" y="96.8">VSS</text>
<text x="101.3" y="96.2">8</text>
<text x="101.3" y="99">4</text>
<text x="101.3" y="101.9">9</text>
<text x="244.8" y="101.9">1</text>
<text x="258.9" y="101.9">11</text>
<text x="23.8" y="104.8">5</text>
<text x="46.5" y="104.8">12 UR0Rxo</text>
<text x="46.5" y="107.6">11 UR0Txi</text>
<text x="101.3" y="104.8">5</text>
<text x="115.4" y="104.8">10</text>
<text x="202.9" y="105.7">VDD33</text>
<text x="244.8" y="104.8">6</text>
<text x="244.8" y="107.6">2</text>
<text x="23.8" y="110.5">7</text>
<text x="23.8" y="113.4">8</text>
<text x="46.5" y="110.5">10</text>
<text x="46.5" y="113.4">9</text>
<text x="244.8" y="110.5">7</text>
<text x="244.8" y="113.4">3</text>
<text x="5.5" y="115.7">VSS</text>
<text x="161.6" y="116.2">1</text>
<text x="161.6" y="119.1">2</text>
<text x="184.3" y="116.2">16</text>
<text x="184.3" y="119.1">15</text>
<text x="205.2" y="119.7">VSS</text>
<text x="244.8" y="116.2">8</text>
<text x="244.8" y="119.1">4</text>
<text x="161.6" y="122">3</text>
<text x="184.3" y="122">14 URATx</text>
<text x="184.3" y="124.9">13 URARx</text>
<text x="244.8" y="122">9</text>
<text x="244.8" y="124.9">5</text>
<text x="258.9" y="124.9">10</text>
<text x="161.6" y="127.7">5</text>
<text x="161.6" y="130.6">6</text>
<text x="184.3" y="127.7">12 URARxo</text>
<text x="184.3" y="130.6">11 URATxi</text>
<text x="91.6" y="135.8">VSS</text>
<text x="161.6" y="133.5">7</text>
<text x="161.6" y="136.3">8</text>
<text x="184.3" y="133.5">10 URARTSi</text>
<text x="184.3" y="136.3">9</text>
<text x="134.6" y="138.7">VSS</text>
<text x="235.1" y="155.9">VSS</text>
<text x="173.7" y="196.1">Size</text>
<text x="185.1" y="196.1">Document Number</text>
<text x="268.5" y="196.1">Rev</text>
<text x="271.5" y="199.5">1.0</text>
<text x="173.7" y="204.7">Date:</text>
<text x="231.1" y="204.7">Sheet</text>
<text x="254.2" y="204.7">of</text>
</g>
<g font-size="2.6" fill="#004080">
<text x="166.5" y="48.5">C1+</text>
<text x="166.5" y="51.4">V+</text>
<text x="175" y="51.4">GND</text>
<text x="175.3" y="48.5">VCC</text>
<text x="166.5" y="54.3">C1-</text>
<text x="166.5" y="57.1">C2+</text>
<text x="175.5" y="57.1">R1in</text>
<text x="176.3" y="54.3">T1o</text>
<text x="166.5" y="60">C2-</text>
<text x="166.5" y="62.9">V-</text>
<text x="166.5" y="65.8">T2o</text>
<text x="175.8" y="62.9">T1in</text>
<text x="175.8" y="65.8">T2in</text>
<text x="176.1" y="60">R1o</text>
<text x="166.5" y="68.6">R2in</text>
<text x="176.1" y="68.6">R2o</text>
<text x="28.7" y="94.5">C1+</text>
<text x="37.6" y="94.5">VCC</text>
<text x="28.7" y="97.3">V+</text>
<text x="28.7" y="100.2">C1-</text>
<text x="37.3" y="97.3">GND</text>
<text x="38.6" y="100.2">T1o</text>
<text x="28.7" y="103.1">C2+</text>
<text x="28.7" y="105.9">C2-</text>
<text x="37.7" y="103.1">R1in</text>
<text x="38.3" y="105.9">R1o</text>
<text x="28.7" y="108.8">V-</text>
<text x="28.7" y="111.7">T2o</text>
<text x="38" y="108.8">T1in</text>
<text x="38" y="111.7">T2in</text>
<text x="28.7" y="114.5">R2in</text>
<text x="38.3" y="114.5">R2o</text>
<text x="166.5" y="117.4">C1+</text>
<text x="175.3" y="117.4">VCC</text>
<text x="166.5" y="120.3">V+</text>
<text x="166.5" y="123.2">C1-</text>
<text x="175" y="120.3">GND</text>
<text x="176.3" y="123.2">T1o</text>
<text x="166.5" y="126">C2+</text>
<text x="166.5" y="128.9">C2-</text>
<text x="166.5" y="131.8">V-</text>
<text x="175.5" y="126">R1in</text>
<text x="175.8" y="131.8">T1in</text>
<text x="176.1" y="128.9">R1o</text>
<text x="166.5" y="134.6">T2o</text>
<text x="166.5" y="137.5">R2in</text>
<text x="175.8" y="134.6">T2in</text>
<text x="176.1" y="137.5">R2o</text>
</g>
<g font-size="2.3">
<text x="174.8" y="200.4">A</text>
<text x="185.1" y="204.4">Wednesday, April 06, 2016</text>
<text x="245.4" y="204.4">9</text>
<text x="262.3" y="204.4">10</text>
</g>
<g font-size="1">
<text x="29" y="1.1">5</text>
<text x="84.1" y="1.1">4</text>
<text x="139.2" y="1.1">3</text>
<text x="194.3" y="1.1">2</text>
<text x="249.4" y="1.1">1</text>
<text x=".4" y="27.8">D</text>
<text x="277.3" y="27.8">D</text>
<text x=".4" y="78.8">C</text>
<text x="277.3" y="78.8">C</text>
<text x=".4" y="129.7">B</text>
<text x="277.3" y="129.7">B</text>
<text x=".4" y="180.7">A</text>
<text x="277.3" y="180.7">A</text>
<text x="29" y="206.3">5</text>
<text x="84.1" y="206.3">4</text>
<text x="139.2" y="206.3">3</text>
<text x="194.3" y="206.3">2</text>
<text x="249.4" y="206.3">1</text>
</g>
</svg>
